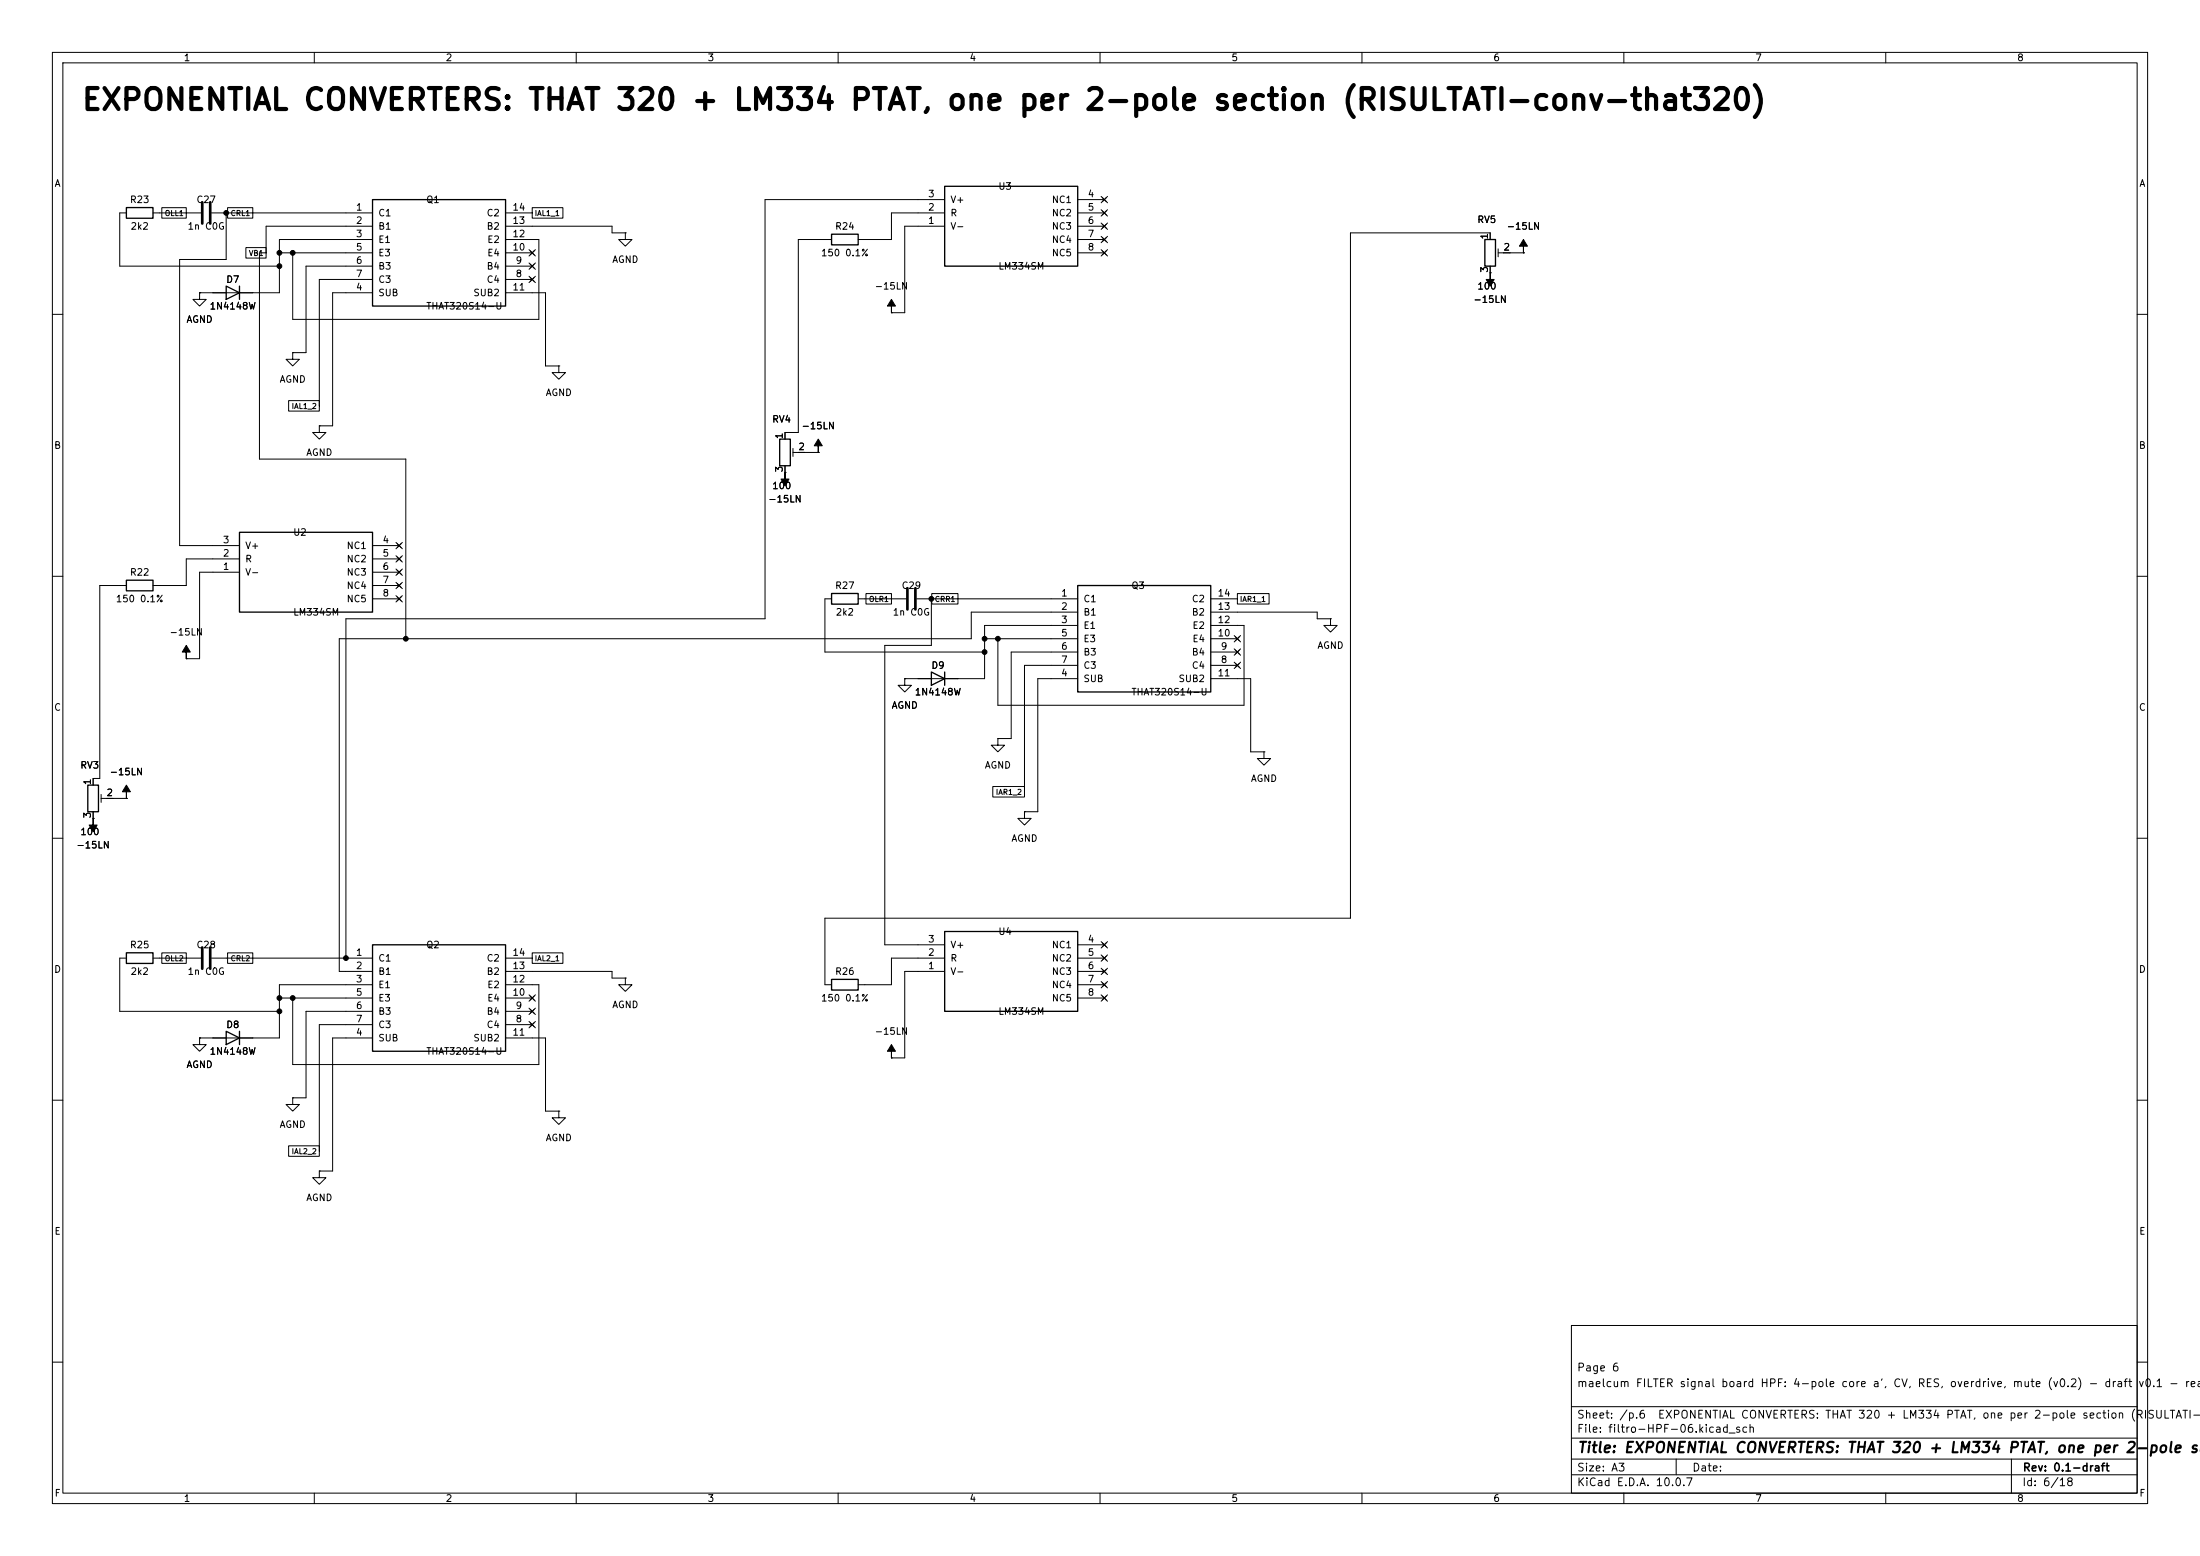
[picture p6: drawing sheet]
<svg xmlns="http://www.w3.org/2000/svg" width="420mm" height="297mm" viewBox="0 0 420 297" stroke-linecap="round" stroke-linejoin="round" font-family="sans-serif">
<g fill="none" stroke="#000" stroke-width=".19">
<path d="M10 10h400v277h-400zM12 12h396v273h-396zM60 10v2M110 10v2M160 10v2M210 10v2M260 10v2M310 10v2M360 10v2M30.9 39.6h4.7v2h-4.7zM43.4 39.6h4.9v2h-4.9zM101.6 39.6h5.9v2h-5.9z"/>
<path d="M180.3 38.1h-34.3v80h-80v64.8M205.7 38.1h5.1M210.2 37.5l1.2 1.2M211.4 37.5l-1.2 1.2M24.1 40.6h-1.2v10.2h30.4M29.2 40.6h9.2M38.1 55.9v1.3h1.3l-1.3 1.2-1.3-1.2h1.3M38.1 55.9h.1M40.4 40.6h30.7M43.2 40.6v8.9h-8.9v54.6h11.4M46.9 47.3h3.9v2h-3.9zM50.8 48.3h-1.3v39.3h28v34.3"/>
<path d="M53.3 48.3h17.8M71.1 43.2h-20.3v5.1M71.1 45.7h-17.8v10.2h-15.2M71.1 55.9h-7.6v25.4h-2.5M71.1 50.8h-12.7v16.5h-2.5M71.1 53.3h-10.1v24.2M96.5 48.3h5.1M96.5 43.2h20.3v1.3h2.6M96.5 40.6h5.1M96.5 45.7h6.4v15.3h-47v-12.7M96.5 55.9h7.6v14h2.6M96.5 50.8h5.1"/>
<path d="M96.5 53.3h5.1M101 52.7l1.2 1.2M101 50.2l1.2 1.2M101 47.7l1.2 1.2M102.2 52.7l-1.2 1.2M102.2 50.2l-1.2 1.2M102.2 47.7l-1.2 1.2M119.4 44.5v1.2h1.2l-1.2 1.3-1.3-1.3h1.3M119.4 44.5h.1M158.7 45.7h-6.3v36.9h-2.5v1.2M170.2 59.7h.1M180.3 43.2h-7.6v16.5h-2.5"/>
<path d="M180.3 40.6h-10.1v5.1h-6.4M205.7 48.3h5.1M205.7 43.2h5.1M205.7 40.6h5.1M205.7 45.7h5.1M210.2 40l1.2 1.2M210.2 42.6l1.2 1.2M210.2 45.1l1.2 1.2M210.2 47.7l1.2 1.2M211.4 40l-1.2 1.2M211.4 42.6l-1.2 1.2M211.4 45.1l-1.2 1.2"/>
<path d="M211.4 47.7l-1.2 1.2M284.5 52.1h.1M284.5 45.7v-1.2h-26.7v130.8h-100.3v12.7h1.2M284.5 50.8v1.3M286 47.5v1.5M286 48.3h4.8M290.8 48.3h.1M10 60h2M55.1 76.5h5.9v2h-5.9zM55.9 67.3v1.3h1.2l-1.2 1.3-1.3-1.3h1.3M55.9 67.3h.1M106.7 69.9v1.2h1.2l-1.2 1.3-1.3-1.3h1.3"/>
<path d="M106.7 69.9h.1M408 60h2M61 81.3v1.3h1.2l-1.2 1.2-1.3-1.2h1.3M61 81.3h.1M149.9 90.2h.1M149.9 88.9v1.3M151.4 85.6v1.5M151.4 86.4h4.8M156.2 86.4h.1M10 110h2M24.1 111.8h-5.1v36.8h-1.2v1.3M45.7 109.2h-7.6v16.5h-2.5"/>
<path d="M45.7 106.7h-10.1v5.1h-6.4M71.1 114.3h5.1M71.1 109.2h5.1M71.1 106.7h5.1M71.1 104.1h5.1M71.1 111.8h5.1M75.6 103.5l1.2 1.2M75.6 106.1l1.2 1.2M75.6 108.6l1.2 1.2M75.6 111.2l1.2 1.2M75.6 113.7l1.2 1.2M76.8 103.5l-1.2 1.2"/>
<path d="M76.8 106.1l-1.2 1.2M76.8 108.6l-1.2 1.2M76.8 111.2l-1.2 1.2M76.8 113.7l-1.2 1.2M158.7 114.3h-1.2v10.2h30.5M163.8 114.3h9.2M165.3 113.3h4.9v2h-4.9zM175 114.3h30.7M177.8 114.3v8.9h-8.9v57.1h11.4M177.9 113.3h5v2h-5zM205.7 116.8h-20.3v5.1h-120.6v63.5h6.3M205.7 119.4h-17.7v10.1h-15.3"/>
<path d="M231.1 114.3h5.1M231.1 116.8h20.4v1.3h2.5M231.1 119.4h6.4v15.2h-47v-12.7M236.2 113.3h6.1v2h-6.1zM254 118.1v1.3h1.3l-1.3 1.3-1.3-1.3h1.3M254 118.1h.1M408 110h2M35.6 125.7h.1M172.7 129.5v1.3h1.3l-1.3 1.3-1.3-1.3h1.3M172.7 129.5h.1M188 121.9h17.7M205.7 129.5h-7.6v25.4h-2.5"/>
<path d="M205.7 124.5h-12.7v16.5h-2.5M205.7 127h-10.1v24.1M231.1 129.5h7.7v14h2.5M231.1 121.9h5.1M231.1 124.5h5.1M231.1 127h5.1M235.6 126.4l1.2 1.2M235.6 123.9l1.2 1.2M235.6 121.3l1.2 1.2M236.8 126.4l-1.2 1.2M236.8 123.9l-1.2 1.2M236.8 121.3l-1.2 1.2"/>
<path d="M10 160h2M17.8 156.2h.1M17.8 154.9v1.3M19.3 151.6v1.6M19.3 152.4h4.8M24.1 152.4h.1M189.5 150.1h6.1v2h-6.1zM190.5 141v1.2h1.3l-1.3 1.3-1.3-1.3h1.3M190.5 141h.1M195.6 154.9v1.3h1.2l-1.2 1.3-1.3-1.3h1.3M195.6 154.9h.1M241.3 143.5v1.3h1.3l-1.3 1.3-1.3-1.3h1.3"/>
<path d="M241.3 143.5h.1M408 160h2M210.2 179.7l1.2 1.2M211.4 179.7l-1.2 1.2M24.1 182.9h-1.2v10.1h30.4M29.2 182.9h9.2M30.9 181.9h4.7v2h-4.7zM38.1 198.1v1.3h1.3l-1.3 1.3-1.3-1.3h1.3M38.1 198.1h.1M40.4 182.9h30.7M43.4 181.9h4.9v2h-4.9zM53.3 190.5h17.8"/>
<path d="M71.1 188h-17.8v10.1h-15.2M71.1 198.1h-7.6v25.4h-2.5M71.1 193h-12.7v16.6h-2.5M71.1 195.6h-10.1v24.1M96.5 182.9h5.1M96.5 198.1h7.6v14h2.6M96.5 185.4h20.3v1.3h2.6M96.5 188h6.4v15.2h-47v-12.7M96.5 190.5h5.1M96.5 193h5.1M96.5 195.6h5.1M101 195l1.2 1.2"/>
<path d="M101 192.4l1.2 1.2M101 189.9l1.2 1.2M101.6 181.9h5.9v2h-5.9zM102.2 195l-1.2 1.2M102.2 192.4l-1.2 1.2M102.2 189.9l-1.2 1.2M119.4 186.7v1.3h1.2l-1.2 1.2-1.3-1.2h1.3M119.4 186.7h.1M180.3 182.9h-10.1v5.1h-6.4M180.3 185.4h-7.6v16.5h-2.5M205.7 182.9h5.1M205.7 185.4h5.1"/>
<path d="M205.7 180.3h5.1M205.7 188h5.1M205.7 190.5h5.1M210.2 182.3l1.2 1.2M210.2 184.8l1.2 1.2M210.2 187.4l1.2 1.2M210.2 189.9l1.2 1.2M211.4 182.3l-1.2 1.2M211.4 184.8l-1.2 1.2M211.4 187.4l-1.2 1.2M211.4 189.9l-1.2 1.2M10 210h2"/>
<path d="M55.1 218.7h5.9v2h-5.9zM55.9 209.6v1.2h1.2l-1.2 1.3-1.3-1.3h1.3M55.9 209.6h.1M106.7 212.1v1.3h1.2l-1.2 1.2-1.3-1.2h1.3M106.7 212.1h.1M170.2 201.9h.1M408 210h2M61 223.5v1.3h1.2l-1.2 1.3-1.3-1.3h1.3M61 223.5h.1M300 253h108v32h-108zM10 260h2M300 278.5h108"/>
<path d="M300 274.5h108M300 268.5h108M320 278.5v3M384 278.5v6.5M408 260h2M60 285v2M110 285v2M160 285v2M210 285v2M260 285v2M300 281.5h108M310 285v2"/>
<path d="M360 285v2"/>
</g>
<g fill="#000" stroke="#000" stroke-width=".19">
<path d="M170.2 57.2l.7 1.2h-.7v1.3v-1.3h-.8zM284.5 52.1v1.2h.7l-.7 1.3-.8-1.3h.8zM290.8 45.7l.8 1.3h-.8v1.3v-1.3h-.7zM149.9 90.2v1.2h.7l-.7 1.3-.8-1.3h.8zM156.2 83.8l.8 1.3h-.8v1.3v-1.3h-.8zM35.6 123.2l.7 1.3h-.7v1.2v-1.2h-.8zM17.8 156.2v1.3h.7l-.7 1.3-.8-1.3h.8zM24.1 149.9l.8 1.2h-.8v1.3v-1.3h-.7zM170.2 199.4l.7 1.3h-.7v1.2v-1.2h-.8z"/>
<circle cx="43.2" cy="40.6" r=".46"/>
<circle cx="53.3" cy="48.3" r=".46"/>
<circle cx="53.3" cy="50.8" r=".46"/>
<circle cx="55.9" cy="48.3" r=".46"/>
<circle cx="177.8" cy="114.3" r=".46"/>
<circle cx="77.5" cy="121.9" r=".46"/>
<circle cx="188" cy="121.9" r=".46"/>
<circle cx="188" cy="124.5" r=".46"/>
<circle cx="190.5" cy="121.9" r=".46"/>
<circle cx="53.3" cy="190.5" r=".46"/>
<circle cx="53.3" cy="193" r=".46"/>
<circle cx="55.9" cy="190.5" r=".46"/>
<circle cx="66" cy="182.9" r=".46"/>
</g>
<g fill="none" stroke="#000" stroke-width=".25">
<path d="M24.1 39.6h5.1v2.1h-5.1zM71.1 38.1h25.4v20.3h-25.4zM180.3 35.6h25.4v15.2h-25.4zM43.2 54.6l2.5 1.3-2.5 1.3zM45.7 54.6v2.6M158.7 44.7h5.1v2h-5.1zM283.5 45.7h2v5.1h-2zM148.8 83.8h2.1v5.1h-2.1zM24.1 110.7h5.1v2.1h-5.1zM45.7 101.6h25.4v15.2h-25.4zM158.7 113.3h5.1v2h-5.1zM205.7 111.8h25.4v20.3h-25.4z"/>
<path d="M177.8 128.3l2.5 1.2-2.5 1.3zM180.3 128.3v2.5M16.8 149.9h2v5h-2zM180.3 177.8h25.4v15.2h-25.4zM24.1 181.9h5.1v2h-5.1zM43.2 196.9l2.5 1.2-2.5 1.3zM45.7 196.9v2.5M71.1 180.3h25.4v20.4h-25.4zM158.7 186.9h5.1v2.1h-5.1z"/>
</g>
<path d="M38.6 38.6v4.1M40.1 38.6v4.1M173.2 112.3v4M174.8 112.3v4M38.6 180.8v4.1M40.1 180.8v4.1" fill="none" stroke="#000" stroke-width=".51"/>
<text font-size="4" x="15.4" y="22">EXPONENTIAL CONVERTERS: THAT 320 + LM334 PTAT, one per 2-pole section (RISULTATI-conv-that320)</text>
<text font-size="2" x="301" y="277.8">Title: EXPONENTIAL CONVERTERS: THAT 320 + LM334 PTAT, one per 2-pole se</text>
<g font-size="1.5">
<text x="300.9" y="262.1">Page 6</text>
<text x="300.9" y="265.1">maelcum FILTER signal board HPF: 4-pole core a', CV, RES, overdrive, mute (v0.2) - draft</text>
<text x="408.1" y="265.1">v0.1 - read</text>
<text x="300.9" y="273.8">File: filtro-HPF-06.kicad_sch</text>
<text x="300.9" y="271.1">Sheet: /p.6</text>
<text x="316.4" y="271.1">EXPONENTIAL CONVERTERS: THAT 320 + LM334 PTAT, one per 2-pole section (RISULTATI-c</text>
<text x="300.9" y="281.2">Size: A3</text>
<text x="322.9" y="281.2">Date:</text>
<text x="386" y="281.2">Rev: 0.1-draft</text>
<text x="300.9" y="284">KiCad E.D.A. 10.0.7</text>
<text x="385.9" y="284">Id: 6/18</text>
</g>
<g font-size="1.3">
<text x="35" y="12">1</text>
<text x="85" y="12">2</text>
<text x="135" y="12">3</text>
<text x="185" y="12">4</text>
<text x="235" y="12">5</text>
<text x="285" y="12">6</text>
<text x="335" y="12">7</text>
<text x="385" y="12">8</text>
<text x="10.3" y="36">A</text>
<text x="408.3" y="36">A</text>
<text x="24.7" y="39.1">R23</text>
<text x="37.4" y="39.1">C27</text>
<text x="67.8" y="40.5">1</text>
<text x="72.1" y="41.6">C1</text>
<text x="81.3" y="39.1">Q1</text>
<text x="92.8" y="41.6">C2</text>
<text x="97.7" y="40.5">14</text>
<text x="177.1" y="40.5">2</text>
<text x="177.1" y="38">3</text>
<text x="181.3" y="41.6">R</text>
<text x="181.3" y="39.1">V+</text>
<text x="190.5" y="36.5">U3</text>
<text x="200.7" y="39.1">NC1</text>
<text x="200.7" y="41.6">NC2</text>
<text x="207.5" y="38">4</text>
<text x="207.5" y="40.5">5</text>
<text x="24.8" y="44.1">2k2</text>
<text x="35.7" y="44.1">1n C0G</text>
<text x="67.8" y="43">2</text>
<text x="67.8" y="45.6">3</text>
<text x="72.1" y="44.1">B1</text>
<text x="72.1" y="46.7">E1</text>
<text x="92.8" y="44.1">B2</text>
<text x="92.9" y="46.7">E2</text>
<text x="97.7" y="45.6">12</text>
<text x="97.7" y="43">13</text>
<text x="159.3" y="44.1">R24</text>
<text x="177.1" y="43">1</text>
<text x="181.3" y="44.1">V-</text>
<text x="200.7" y="44.1">NC3</text>
<text x="200.7" y="46.7">NC4</text>
<text x="207.5" y="43">6</text>
<text x="207.5" y="45.6">7</text>
<text x="281.9" y="42.9">RV5</text>
<text x="284.3" y="45.8" transform="rotate(-90 284.3 45.8)">1</text>
<text x="287.5" y="44.1">-15LN</text>
<text x="67.8" y="48.1">5</text>
<text x="67.8" y="50.7">6</text>
<text x="67.8" y="53.2">7</text>
<text x="72.1" y="49.2">E3</text>
<text x="72.1" y="51.8">B3</text>
<text x="92.8" y="51.8">B4</text>
<text x="92.9" y="49.2">E4</text>
<text x="97.7" y="48.1">10</text>
<text x="98.3" y="53.2">8</text>
<text x="98.3" y="50.7">9</text>
<text x="116.8" y="50.5">AGND</text>
<text x="156.6" y="49.2">150 0.1%</text>
<text x="190.5" y="51.8">LM334SM</text>
<text x="200.7" y="49.2">NC5</text>
<text x="207.5" y="48.1">8</text>
<text x="284.3" y="52.2" transform="rotate(-90 284.3 52.2)">3</text>
<text x="286.9" y="48.1">2</text>
<text x="39.9" y="59.4">1N4148W</text>
<text x="43.1" y="54.3">D7</text>
<text x="67.8" y="55.7">4</text>
<text x="72.1" y="56.8">SUB</text>
<text x="72.1" y="54.3">C3</text>
<text x="81.3" y="59.4">THAT320S14-U</text>
<text x="90.3" y="56.8">SUB2</text>
<text x="92.8" y="54.3">C4</text>
<text x="97.7" y="55.7">11</text>
<text x="166.9" y="55.6">-15LN</text>
<text x="281.2" y="58.1">-15LN</text>
<text x="281.9" y="55.6">100</text>
<text x="35.5" y="61.9">AGND</text>
<text x="53.3" y="73.4">AGND</text>
<text x="104.1" y="75.9">AGND</text>
<text x="147.3" y="81">RV4</text>
<text x="149.7" y="83.9" transform="rotate(-90 149.7 83.9)">1</text>
<text x="152.9" y="82.2">-15LN</text>
<text x="10.2" y="86">B</text>
<text x="58.4" y="87.3">AGND</text>
<text x="152.3" y="86.2">2</text>
<text x="408.2" y="86">B</text>
<text x="147.3" y="93.7">100</text>
<text x="149.7" y="90.3" transform="rotate(-90 149.7 90.3)">3</text>
<text x="146.6" y="96.2">-15LN</text>
<text x="42.4" y="106.5">2</text>
<text x="42.4" y="104">3</text>
<text x="46.7" y="107.6">R</text>
<text x="46.7" y="105.1">V+</text>
<text x="55.9" y="102.6">U2</text>
<text x="66.1" y="105.1">NC1</text>
<text x="66.1" y="107.6">NC2</text>
<text x="72.9" y="104">4</text>
<text x="72.9" y="106.5">5</text>
<text x="24.7" y="110.2">R22</text>
<text x="42.4" y="109.1">1</text>
<text x="46.7" y="110.2">V-</text>
<text x="66.1" y="110.2">NC3</text>
<text x="66.1" y="112.7">NC4</text>
<text x="72.9" y="109.1">6</text>
<text x="72.9" y="111.6">7</text>
<text x="159.3" y="112.7">R27</text>
<text x="172" y="112.7">C29</text>
<text x="215.9" y="112.7">Q3</text>
<text x="22" y="115.3">150 0.1%</text>
<text x="55.9" y="117.8">LM334SM</text>
<text x="66.1" y="115.3">NC5</text>
<text x="72.9" y="114.2">8</text>
<text x="159.4" y="117.8">2k2</text>
<text x="170.3" y="117.8">1n C0G</text>
<text x="202.5" y="114.2">1</text>
<text x="202.5" y="116.7">2</text>
<text x="202.5" y="119.2">3</text>
<text x="206.7" y="115.3">C1</text>
<text x="206.7" y="117.8">B1</text>
<text x="227.4" y="117.8">B2</text>
<text x="227.4" y="115.3">C2</text>
<text x="232.3" y="119.2">12</text>
<text x="232.3" y="116.7">13</text>
<text x="232.3" y="114.2">14</text>
<text x="32.3" y="121.6">-15LN</text>
<text x="202.5" y="121.8">5</text>
<text x="202.5" y="124.3">6</text>
<text x="206.7" y="120.3">E1</text>
<text x="206.7" y="122.9">E3</text>
<text x="206.7" y="125.4">B3</text>
<text x="227.4" y="125.4">B4</text>
<text x="227.5" y="122.9">E4</text>
<text x="227.5" y="120.3">E2</text>
<text x="232.3" y="121.8">10</text>
<text x="232.9" y="124.3">9</text>
<text x="251.4" y="124.2">AGND</text>
<text x="177.7" y="128">D9</text>
<text x="202.5" y="129.4">4</text>
<text x="202.5" y="126.9">7</text>
<text x="206.7" y="130.5">SUB</text>
<text x="206.7" y="128">C3</text>
<text x="224.9" y="130.5">SUB2</text>
<text x="227.4" y="128">C4</text>
<text x="232.3" y="129.4">11</text>
<text x="232.9" y="126.9">8</text>
<text x="10.2" y="136">C</text>
<text x="170.1" y="135.6">AGND</text>
<text x="174.5" y="133">1N4148W</text>
<text x="215.9" y="133">THAT320S14-U</text>
<text x="408.2" y="136">C</text>
<text x="15.2" y="147">RV3</text>
<text x="17.6" y="150" transform="rotate(-90 17.6 150)">1</text>
<text x="20.8" y="148.3">-15LN</text>
<text x="187.9" y="147">AGND</text>
<text x="238.7" y="149.6">AGND</text>
<text x="20.2" y="152.3">2</text>
<text x="15.2" y="159.7">100</text>
<text x="17.6" y="156.3" transform="rotate(-90 17.6 156.3)">3</text>
<text x="193" y="161">AGND</text>
<text x="14.5" y="162.3">-15LN</text>
<text x="190.5" y="178.8">U4</text>
<text x="10.2" y="186">D</text>
<text x="24.7" y="181.3">R25</text>
<text x="37.4" y="181.3">C28</text>
<text x="67.8" y="182.7">1</text>
<text x="67.8" y="185.3">2</text>
<text x="72.1" y="183.8">C1</text>
<text x="81.3" y="181.3">Q2</text>
<text x="92.8" y="183.8">C2</text>
<text x="97.7" y="185.3">13</text>
<text x="97.7" y="182.7">14</text>
<text x="177.1" y="185.3">1</text>
<text x="177.1" y="182.7">2</text>
<text x="177.1" y="180.2">3</text>
<text x="181.3" y="183.8">R</text>
<text x="181.3" y="181.3">V+</text>
<text x="200.7" y="181.3">NC1</text>
<text x="200.7" y="183.8">NC2</text>
<text x="207.5" y="180.2">4</text>
<text x="207.5" y="182.7">5</text>
<text x="207.5" y="185.3">6</text>
<text x="408.2" y="186">D</text>
<text x="24.8" y="186.4">2k2</text>
<text x="35.7" y="186.4">1n C0G</text>
<text x="67.8" y="187.8">3</text>
<text x="67.8" y="190.4">5</text>
<text x="72.1" y="186.4">B1</text>
<text x="72.1" y="188.9">E1</text>
<text x="72.1" y="191.5">E3</text>
<text x="92.8" y="186.4">B2</text>
<text x="92.9" y="191.5">E4</text>
<text x="92.9" y="188.9">E2</text>
<text x="97.7" y="190.4">10</text>
<text x="97.7" y="187.8">12</text>
<text x="156.6" y="191.5">150 0.1%</text>
<text x="159.3" y="186.4">R26</text>
<text x="181.3" y="186.4">V-</text>
<text x="200.7" y="186.4">NC3</text>
<text x="200.7" y="188.9">NC4</text>
<text x="200.7" y="191.5">NC5</text>
<text x="207.5" y="187.8">7</text>
<text x="207.5" y="190.4">8</text>
<text x="43.1" y="196.5">D8</text>
<text x="67.8" y="198">4</text>
<text x="67.8" y="192.9">6</text>
<text x="67.8" y="195.4">7</text>
<text x="72.1" y="194">B3</text>
<text x="72.1" y="196.5">C3</text>
<text x="92.8" y="196.5">C4</text>
<text x="92.8" y="194">B4</text>
<text x="97.7" y="198">11</text>
<text x="98.3" y="195.4">8</text>
<text x="98.3" y="192.9">9</text>
<text x="116.8" y="192.7">AGND</text>
<text x="166.9" y="197.8">-15LN</text>
<text x="190.5" y="194">LM334SM</text>
<text x="39.9" y="201.6">1N4148W</text>
<text x="72.1" y="199.1">SUB</text>
<text x="81.3" y="201.6">THAT320S14-U</text>
<text x="90.3" y="199.1">SUB2</text>
<text x="35.5" y="204.2">AGND</text>
<text x="53.3" y="215.6">AGND</text>
<text x="104.1" y="218.1">AGND</text>
<text x="58.4" y="229.6">AGND</text>
<text x="10.3" y="236">E</text>
<text x="408.3" y="236">E</text>
<text x="10.3" y="286">F</text>
<text x="35" y="287">1</text>
<text x="85" y="287">2</text>
<text x="135" y="287">3</text>
<text x="185" y="287">4</text>
<text x="235" y="287">5</text>
<text x="285" y="287">6</text>
<text x="335" y="287">7</text>
<text x="385" y="287">8</text>
<text x="408.3" y="286">F</text>
</g>
<g font-size="1">
<text x="31.4" y="41.5">OLL1</text>
<text x="43.9" y="41.5">CRL1</text>
<text x="102" y="41.5">IAL1_1</text>
<text x="47.4" y="49.1">VB1</text>
<text x="55.6" y="78.3">IAL1_2</text>
<text x="165.8" y="115.1">OLR1</text>
<text x="178.4" y="115.1">CRR1</text>
<text x="236.6" y="115.1">IAR1_1</text>
<text x="190" y="152">IAR1_2</text>
<text x="31.4" y="183.7">OLL2</text>
<text x="43.9" y="183.7">CRL2</text>
<text x="102" y="183.7">IAL2_1</text>
<text x="55.6" y="220.5">IAL2_2</text>
</g>
</svg>
